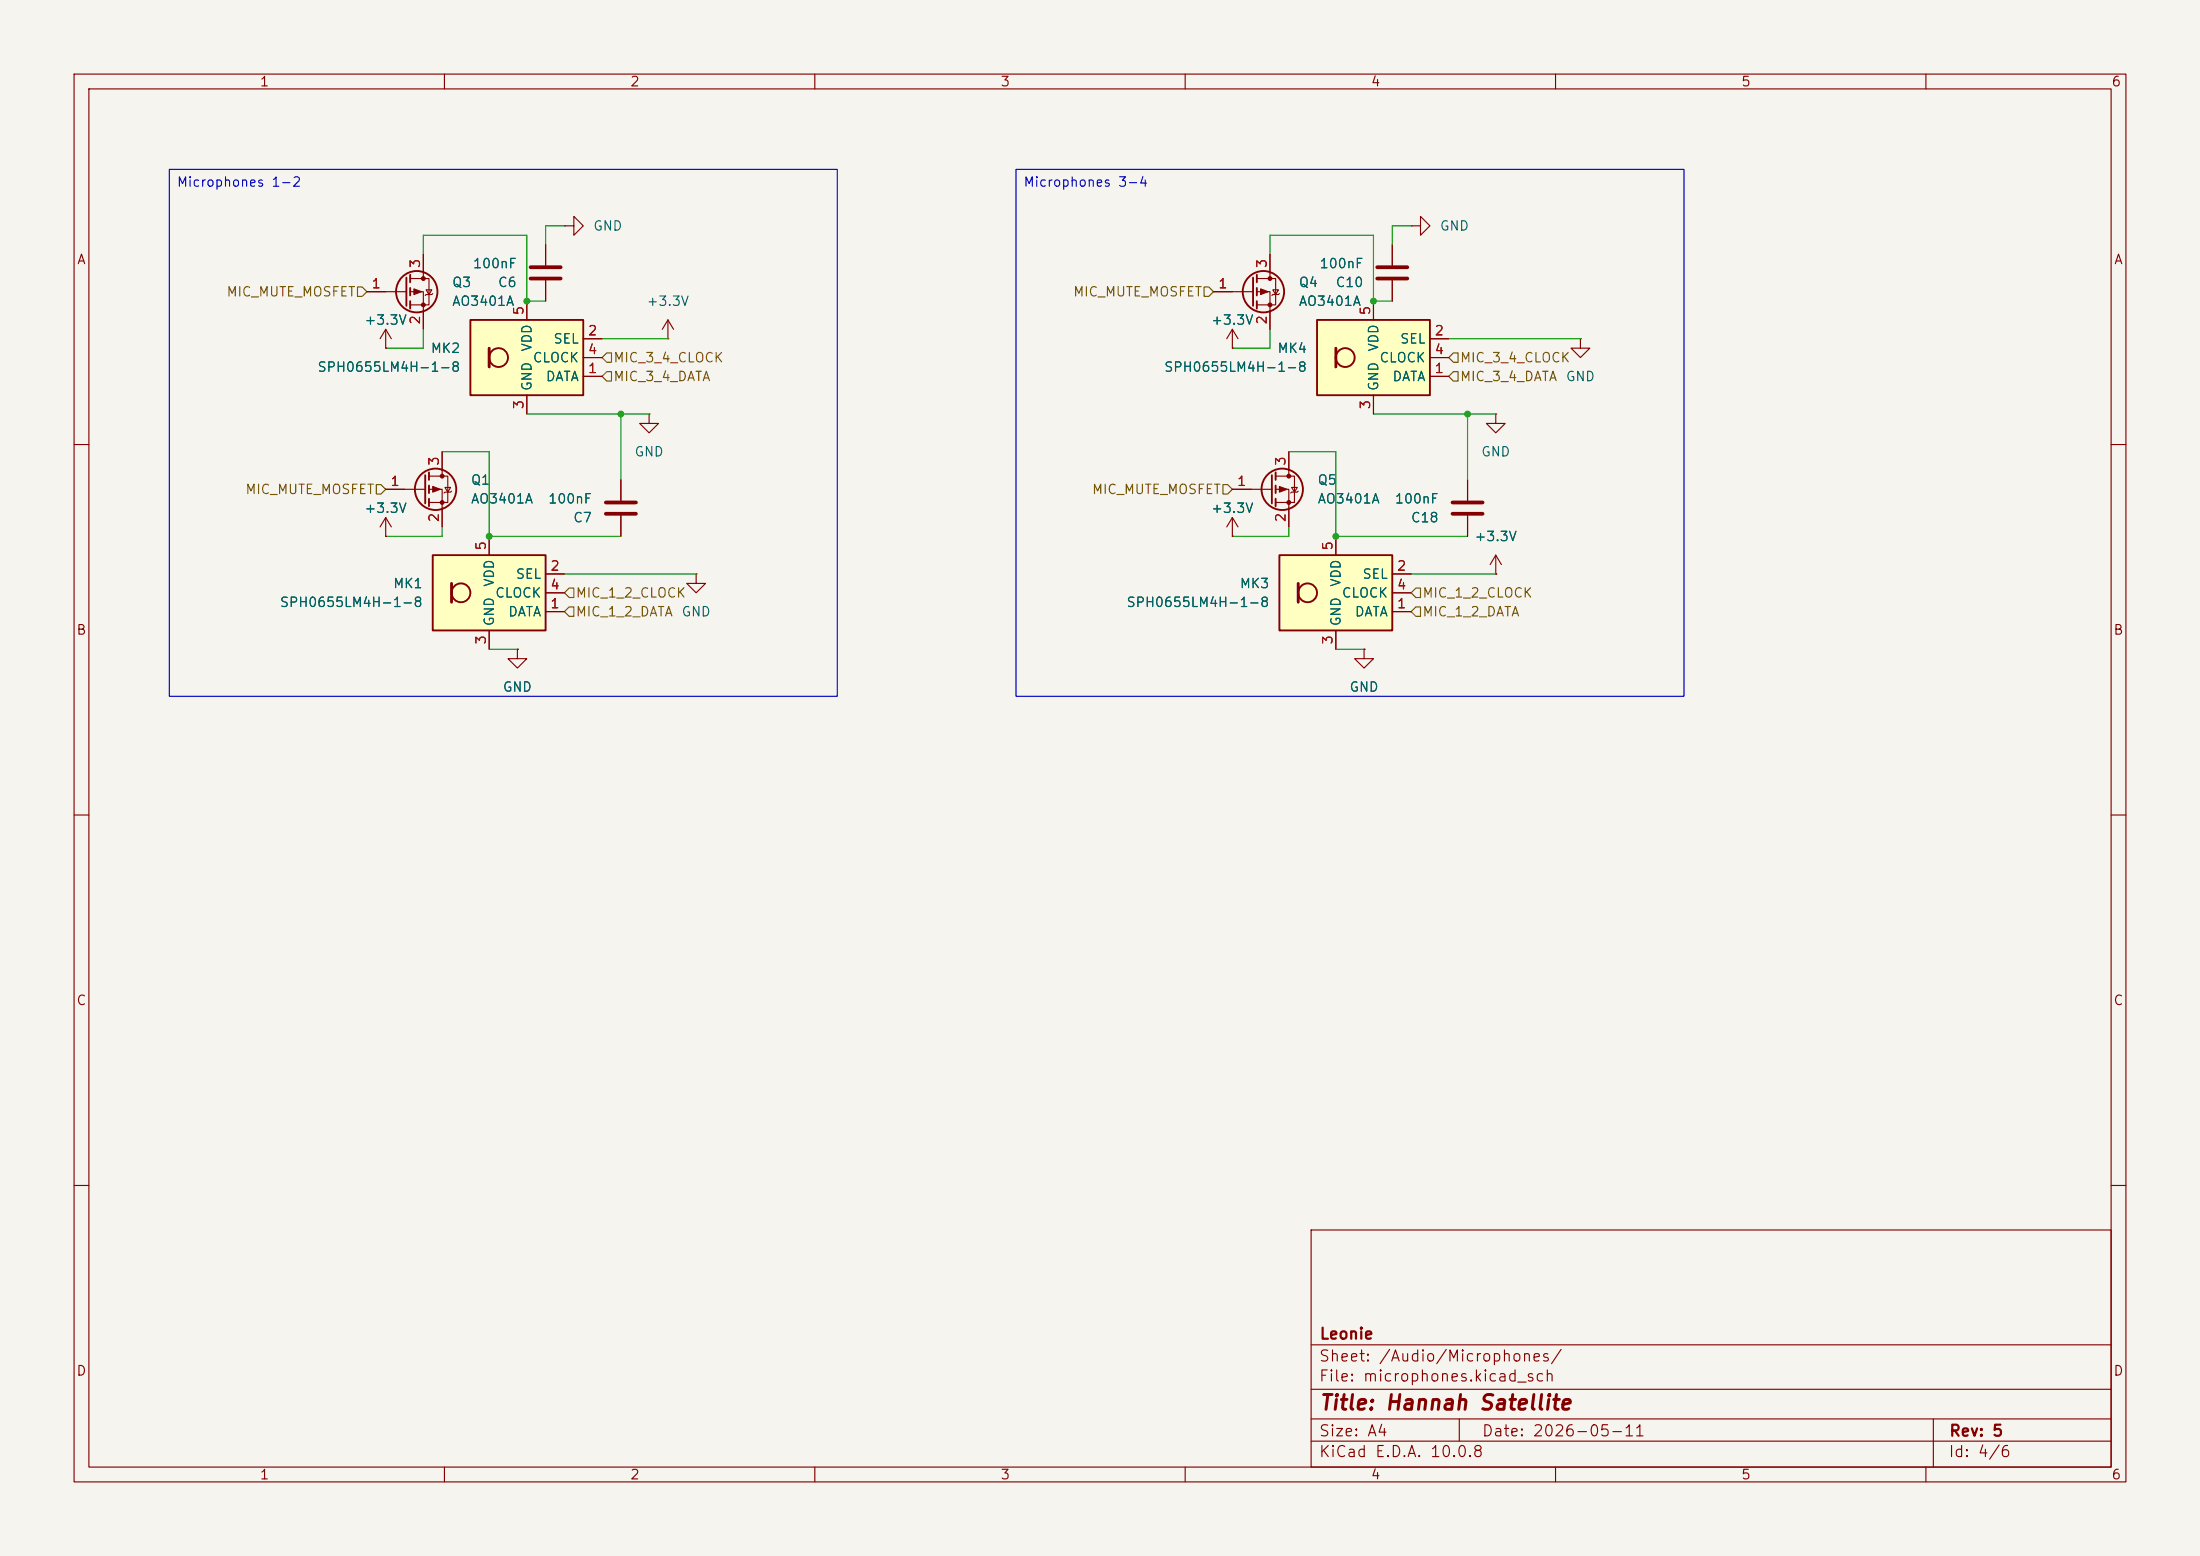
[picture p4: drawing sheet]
<svg xmlns="http://www.w3.org/2000/svg" width="297mm" height="210mm" viewBox="0 0 297 210" stroke-linecap="round" stroke-linejoin="round" font-family="sans-serif">
<path d="M0 0h297v210h-297z" fill="#f5f4ef" stroke="#f5f4ef" stroke-width=".14"/>
<g fill="none" stroke="#840000" stroke-width=".15">
<path d="M10 10h277v190h-277zM12 12h273v186h-273zM60 10v2M110 10v2M160 10v2M210 10v2M260 10v2M188 33v2.8M188 37.8v2.8M201.9 55.9v1.3h1.3l-1.3 1.2-1.2-1.2h1.2M201.9 55.9h.1M213.4 45.7v1.3h1.2l-1.2 1.3-1.3-1.3h1.3"/>
<path d="M213.4 45.7h.1M10 60h2M166.4 66h5.3M172.2 64.3h2.6v3.5h-2.6M172.2 66h1.8v5.1M174 61v3.3M174.4 65.8h.7l-.3 .6zM175.3 66.3l-.2 .1h-.7l-.2 .1M198.1 64.8v2.8M198.1 69.6v2.8M201.9 77.5h.1M201.9 74.9l-.7 1.3"/>
<path d="M201.9 74.9l.8 1.3M201.9 74.9v2.6M285 60h2M10 110h2M285 110h2M10 160h2M177 166h108v32h-108zM285 160h2M60 198v2M110 198v2M160 198v2M177 194.5h108"/>
<path d="M177 191.5h108M177 187.5h108M177 181.5h108M197 191.5v3M210 198v2M260 198v2M261 191.5v6.5"/>
</g>
<g fill="none" stroke="#840000" stroke-width=".25">
<path d="M171.7 64.1v3.8M172.2 63.8v1M172.2 65.5v1M172.2 67.3v1"/>
<circle cx="173.1" cy="66" r="2.79"/>
</g>
<g fill="#840000" stroke="#840000" stroke-width=".15">
<path d="M172.7 65.7l1 .3-1 .4z"/>
<circle cx="174" cy="64.3" r=".25"/>
<circle cx="174" cy="67.8" r=".25"/>
</g>
<path d="M185.9 37.6h4.1M185.9 36.1h4.1M196.1 69.3h4.1M196.1 67.8h4.1" fill="none" stroke="#840000" stroke-width=".51"/>
<path d="M177.8 43.2h15.2v10.1h-15.2z" fill="#ffffc2"/>
<g fill="none" stroke="#840000" stroke-width=".25">
<path d="M54.9 37.5v3.8M55.4 37.1v1M55.4 38.9v1M169.2 37.5v3.8M169.7 37.1v1M169.7 38.9v1M55.4 40.6v1.1M169.7 40.6v1.1M177.8 43.2h15.2v10.1h-15.2z"/>
<circle cx="56.3" cy="39.4" r="2.79"/>
<circle cx="170.6" cy="39.4" r="2.79"/>
<circle cx="181.6" cy="48.3" r="1.27"/>
</g>
<path d="M180.3 47v2.5" fill="none" stroke="#840000" stroke-width=".38"/>
<g fill="none" stroke="#840000" stroke-width=".15">
<path d="M49.5 39.4h5.4M55.4 37.6h2.5v3.5h-2.5M55.4 39.4h1.7v5.1M57.1 34.3v3.3M57.5 39.1h.8l-.4 .7zM58.4 39.6l-.1 .2h-.8l-.1 .1M163.8 39.4h5.4M169.7 37.6h2.5v3.5h-2.5M169.7 39.4h1.7v5.1M171.4 34.3v3.3M171.8 39.1h.8l-.4 .7zM172.7 39.6l-.1 .2h-.8l-.1 .1"/>
<path d="M190.5 30.5h1.3v-1.3l1.2 1.3-1.2 1.3v-1.3M190.5 30.5h.1M52.1 47h.1M52.1 44.5l-.8 1.2M52.1 44.5l.7 1.2M52.1 44.5v2.5M166.4 47h.1M166.4 44.5l-.8 1.2M166.4 44.5l.7 1.2M166.4 44.5v2.5M185.4 40.6v2.6M185.4 53.3v2.6"/>
<path d="M193 50.8h2.6M193 45.7h2.6M193 48.3h2.6M83.8 64.8v2.8M83.8 69.6v2.8M166.4 72.4h.1M166.4 69.9v2.5M166.4 69.9l-.8 1.2M166.4 69.9l.7 1.2"/>
</g>
<g fill="#840000" stroke="#840000" stroke-width=".15">
<path d="M170.2 39l1 .4-1 .4z"/>
<path d="M55.9 39l1 .4-1 .4z"/>
<circle cx="171.4" cy="37.6" r=".25"/>
<circle cx="171.4" cy="41.1" r=".25"/>
<circle cx="57.1" cy="37.6" r=".25"/>
<circle cx="57.1" cy="41.1" r=".25"/>
</g>
<path d="M81.8 69.3h4.1M81.8 67.8h4.1" fill="none" stroke="#840000" stroke-width=".51"/>
<path d="M58.4 74.9h15.3v10.2h-15.3z" fill="#ffffc2"/>
<g fill="none" stroke="#840000" stroke-width=".25">
<path d="M57.4 64.1v3.8M57.9 63.8v1M57.9 65.5v1M57.9 67.3v1M58.4 74.9h15.3v10.2h-15.3z"/>
<circle cx="58.8" cy="66" r="2.79"/>
<circle cx="62.2" cy="80" r="1.27"/>
</g>
<path d="M61 78.7v2.6" fill="none" stroke="#840000" stroke-width=".38"/>
<g fill="none" stroke="#840000" stroke-width=".15">
<path d="M87.6 55.9v1.3h1.3l-1.3 1.2-1.2-1.2h1.2M87.6 55.9h.1M52.1 72.4h.1M52.1 66h5.3M52.1 69.9l-.8 1.2M52.1 69.9l.7 1.2M52.1 69.9v2.5M57.9 64.3h2.6v3.5h-2.6M57.9 66h1.8v5.1M59.7 61v3.3M60.1 65.8h.7l-.3 .6zM61 66.3l-.2 .1h-.7l-.2 .1"/>
<path d="M66 72.4v2.5M73.7 77.5h2.5M94 77.5v1.2h1.2l-1.2 1.3-1.3-1.3h1.3M94 77.5h.1M66 85.1v2.5M73.7 82.6h2.5M73.7 80h2.5"/>
</g>
<g fill="#840000" stroke="#840000" stroke-width=".15">
<path d="M58.4 65.7l1 .3-1 .4z"/>
<circle cx="59.7" cy="64.3" r=".25"/>
<circle cx="59.7" cy="67.8" r=".25"/>
</g>
<path d="M172.7 74.9h15.3v10.2h-15.3z" fill="#ffffc2"/>
<g fill="none" stroke="#840000" stroke-width=".25">
<path d="M172.7 74.9h15.3v10.2h-15.3z"/>
<circle cx="176.5" cy="80" r="1.27"/>
</g>
<path d="M175.3 78.7v2.6" fill="none" stroke="#840000" stroke-width=".38"/>
<g fill="none" stroke="#840000" stroke-width=".15">
<path d="M76.2 30.5h1.3v-1.3l1.2 1.3-1.2 1.3v-1.3M76.2 30.5h.1M90.2 45.7h.1M90.2 43.2l-.8 1.3M90.2 43.2l.7 1.3M90.2 43.2v2.5M180.3 72.4v2.5M188 77.5h2.5M69.8 87.6v1.3h1.3l-1.3 1.3-1.2-1.3h1.2M69.8 87.6h.1M180.3 85.1v2.5M184.1 87.6v1.3h1.3l-1.3 1.3-1.2-1.3h1.2"/>
<path d="M184.1 87.6h.1M188 82.6h2.5M188 80h2.5"/>
</g>
<path d="M63.5 43.2h15.2v10.1h-15.2z" fill="#ffffc2"/>
<g fill="none" stroke="#840000" stroke-width=".25">
<path d="M63.5 43.2h15.2v10.1h-15.2z"/>
<circle cx="67.3" cy="48.3" r="1.27"/>
</g>
<path d="M66 47v2.5" fill="none" stroke="#840000" stroke-width=".38"/>
<g fill="none" stroke="#840000" stroke-width=".15">
<path d="M49.5 39.4h2.6M57.1 34.3v2.5M73.7 33v2.8M73.7 37.8v2.8M163.8 39.4h2.6M171.4 34.3v2.5M188 33v2.8M188 37.8v2.8M52.1 47h.1M57.1 41.9v2.6M71.1 40.6v2.6M71.1 53.3v2.6"/>
<path d="M78.7 50.8h2.6M78.7 45.7h2.6M78.7 48.3h2.6M166.4 47h.1M171.4 41.9v2.6M185.4 40.6v2.6M185.4 53.3v2.6M193 50.8h2.6M193 45.7h2.6M193 48.3h2.6M52.1 72.4h.1M52.1 66h2.5"/>
<path d="M59.7 61v2.5M59.7 68.6v2.5M66 72.4v2.5M73.7 77.5h2.5M83.8 64.8v2.8M83.8 69.6v2.8M166.4 72.4h.1M166.4 66h2.5M174 61v2.5M174 68.6v2.5M180.3 72.4v2.5M188 77.5h2.5"/>
<path d="M198.1 64.8v2.8M198.1 69.6v2.8M201.9 77.5h.1M66 85.1v2.5M69.8 87.6h.1M73.7 82.6h2.5M73.7 80h2.5M180.3 85.1v2.5M184.1 87.6h.1M188 82.6h2.5M188 80h2.5"/>
</g>
<path d="M71.6 37.6h4.1M71.6 36.1h4.1" fill="none" stroke="#840000" stroke-width=".51"/>
<path d="M48.3 38.7h.6l.6 .7-.6 .6h-.6zM162.6 38.7h.6l.6 .7-.6 .6h-.6zM81.3 50.8l.6-.6h.6v1.2h-.6zM81.9 47.6h.6v1.3h-.6l-.6-.6zM195.6 48.3l.6-.7h.6v1.3h-.6zM195.6 50.8l.6-.6h.6v1.2h-.6zM50.8 65.4h.6l.7 .6-.7 .7h-.6zM76.8 79.4h.7v1.2h-.7l-.6-.6zM165.1 65.4h.6l.7 .6-.7 .7h-.6zM191.1 79.4h.7v1.2h-.7l-.6-.6zM76.8 81.9h.7v1.3h-.7l-.6-.6zM191.1 81.9h.7v1.3h-.7l-.6-.6z" fill="none" stroke="#725600" stroke-width=".15"/>
<g fill="none" stroke="#009600" stroke-width=".15">
<path d="M57.1 34.3v-2.5h14v8.8h2.6M76.2 30.5h-2.5v2.5M171.4 34.3v-2.5h14v8.8h2.6M190.5 30.5h-2.5v2.5M57.1 44.5v2.5h-5M71.1 55.9h16.5M81.3 45.7h8.9M83.8 55.9v8.9M171.4 44.5v2.5h-5M185.4 55.9h16.5M195.6 45.7h17.8M198.1 55.9v8.9"/>
<path d="M59.7 71.1v1.3h-7.6M59.7 61h6.3v11.4h17.8M76.2 77.5h17.8M174 71.1v1.3h-7.6M174 61h6.3v11.4h17.8M190.5 77.5h11.4M66 87.6h3.8M180.3 87.6h3.8"/>
</g>
<path d="M22.9 22.9h90.1v71.1h-90.1zM137.2 22.9h90.1v71.1h-90.1z" fill="none" stroke="#0000c2" stroke-width=".15"/>
<g fill="#009600">
<circle cx="185.4" cy="40.6" r=".46"/>
<circle cx="180.3" cy="72.4" r=".46"/>
<circle cx="198.1" cy="55.9" r=".46"/>
<circle cx="66" cy="72.4" r=".46"/>
<circle cx="83.8" cy="55.9" r=".46"/>
<circle cx="71.1" cy="40.6" r=".46"/>
</g>
<text font-size="2" fill="#840000" x="178" y="190.8">Title: Hannah Satellite</text>
<g font-size="1.5" fill="#840000">
<text x="178" y="184.1">Sheet: /Audio/Microphones/</text>
<text x="178" y="181.1">Leonie</text>
<text x="178" y="186.8">File: microphones.kicad_sch</text>
<text x="178" y="197">KiCad E.D.A. 10.0.8</text>
<text x="178" y="194.2">Size: A4</text>
<text x="200" y="194.2">Date: 2026-05-11</text>
<text x="263" y="197">Id: 4/6</text>
<text x="263" y="194.2">Rev: 5</text>
</g>
<g font-size="1.3" fill="#840000">
<text x="35" y="12">1</text>
<text x="85" y="12">2</text>
<text x="135" y="12">3</text>
<text x="185" y="12">4</text>
<text x="235" y="12">5</text>
<text x="285" y="12">6</text>
<text x="10.3" y="36">A</text>
<text x="285.3" y="36">A</text>
<text x="10.2" y="86">B</text>
<text x="285.2" y="86">B</text>
<text x="10.2" y="136">C</text>
<text x="285.2" y="136">C</text>
<text x="10.2" y="186">D</text>
<text x="285.2" y="186">D</text>
<text x="35" y="200">1</text>
<text x="85" y="200">2</text>
<text x="135" y="200">3</text>
<text x="185" y="200">4</text>
<text x="235" y="200">5</text>
<text x="285" y="200">6</text>
</g>
<g font-size="1.3" fill="#0000c2">
<text x="23.8" y="25.5">Microphones 1-2</text>
<text x="138.1" y="25.5">Microphones 3-4</text>
</g>
<g font-size="1.3" fill="#006464">
<text x="80" y="31.4">GND</text>
<text x="194.3" y="31.4">GND</text>
<text x="60.9" y="39.1">Q3</text>
<text x="60.9" y="41.6">AO3401A</text>
<text x="63.7" y="36.5">100nF</text>
<text x="67.1" y="39.1">C6</text>
<text x="87.2" y="41.6">+3.3V</text>
<text x="175.2" y="39.1">Q4</text>
<text x="175.2" y="41.6">AO3401A</text>
<text x="178" y="36.5">100nF</text>
<text x="180.2" y="39.1">C10</text>
<text x="49.1" y="44.1">+3.3V</text>
<text x="58.1" y="48">MK2</text>
<text x="72.1" y="47.5" transform="rotate(-90 72.1 47.5)">VDD</text>
<text x="74.6" y="46.7">SEL</text>
<text x="163.4" y="44.1">+3.3V</text>
<text x="172.4" y="48">MK4</text>
<text x="186.4" y="47.5" transform="rotate(-90 186.4 47.5)">VDD</text>
<text x="188.9" y="46.7">SEL</text>
<text x="42.8" y="50.5">SPH0655LM4H-1-8</text>
<text x="71.8" y="49.2">CLOCK</text>
<text x="72.1" y="52.9" transform="rotate(-90 72.1 52.9)">GND</text>
<text x="73.6" y="51.8">DATA</text>
<text x="157.1" y="50.5">SPH0655LM4H-1-8</text>
<text x="186.1" y="49.2">CLOCK</text>
<text x="186.4" y="52.9" transform="rotate(-90 186.4 52.9)">GND</text>
<text x="187.9" y="51.8">DATA</text>
<text x="211.3" y="51.8">GND</text>
<text x="63.5" y="65.7">Q1</text>
<text x="85.6" y="61.9">GND</text>
<text x="177.8" y="65.7">Q5</text>
<text x="199.9" y="61.9">GND</text>
<text x="49.1" y="69.5">+3.3V</text>
<text x="63.5" y="68.3">AO3401A</text>
<text x="73.9" y="68.3">100nF</text>
<text x="77.3" y="70.8">C7</text>
<text x="163.4" y="69.5">+3.3V</text>
<text x="177.8" y="68.3">AO3401A</text>
<text x="188.2" y="68.3">100nF</text>
<text x="190.4" y="70.8">C18</text>
<text x="199" y="73.4">+3.3V</text>
<text x="37.7" y="82.2">SPH0655LM4H-1-8</text>
<text x="53" y="79.7">MK1</text>
<text x="66.8" y="81">CLOCK</text>
<text x="67" y="79.3" transform="rotate(-90 67 79.3)">VDD</text>
<text x="68.5" y="83.5">DATA</text>
<text x="69.5" y="78.4">SEL</text>
<text x="91.9" y="83.5">GND</text>
<text x="152" y="82.2">SPH0655LM4H-1-8</text>
<text x="167.3" y="79.7">MK3</text>
<text x="181.1" y="81">CLOCK</text>
<text x="181.3" y="79.3" transform="rotate(-90 181.3 79.3)">VDD</text>
<text x="182.8" y="83.5">DATA</text>
<text x="183.8" y="78.4">SEL</text>
<text x="67" y="84.6" transform="rotate(-90 67 84.6)">GND</text>
<text x="181.3" y="84.6" transform="rotate(-90 181.3 84.6)">GND</text>
<text x="67.8" y="93.7">GND</text>
<text x="182.1" y="93.7">GND</text>
</g>
<g font-size="1.3" fill="#725600">
<text x="30.5" y="40.3">MIC_MUTE_MOSFET</text>
<text x="144.8" y="40.3">MIC_MUTE_MOSFET</text>
<text x="82.7" y="51.8">MIC_3_4_DATA</text>
<text x="82.7" y="49.2">MIC_3_4_CLOCK</text>
<text x="197" y="49.2">MIC_3_4_CLOCK</text>
<text x="197" y="51.8">MIC_3_4_DATA</text>
<text x="33" y="67">MIC_MUTE_MOSFET</text>
<text x="147.3" y="67">MIC_MUTE_MOSFET</text>
<text x="77.6" y="81">MIC_1_2_CLOCK</text>
<text x="77.6" y="83.5">MIC_1_2_DATA</text>
<text x="191.9" y="81">MIC_1_2_CLOCK</text>
<text x="191.9" y="83.5">MIC_1_2_DATA</text>
</g>
<g font-size="1.3" fill="#a90000">
<text x="50.1" y="39.2">1</text>
<text x="57" y="36.3" transform="rotate(-90 57 36.3)">3</text>
<text x="164.4" y="39.2">1</text>
<text x="171.3" y="36.3" transform="rotate(-90 171.3 36.3)">3</text>
<text x="57" y="43.9" transform="rotate(-90 57 43.9)">2</text>
<text x="71" y="42.6" transform="rotate(-90 71 42.6)">5</text>
<text x="79.3" y="45.6">2</text>
<text x="171.3" y="43.9" transform="rotate(-90 171.3 43.9)">2</text>
<text x="185.3" y="42.6" transform="rotate(-90 185.3 42.6)">5</text>
<text x="193.6" y="45.6">2</text>
<text x="79.3" y="50.7">1</text>
<text x="79.3" y="48.1">4</text>
<text x="193.6" y="50.7">1</text>
<text x="193.6" y="48.1">4</text>
<text x="71" y="55.3" transform="rotate(-90 71 55.3)">3</text>
<text x="185.3" y="55.3" transform="rotate(-90 185.3 55.3)">3</text>
<text x="52.6" y="65.9">1</text>
<text x="59.6" y="63" transform="rotate(-90 59.6 63)">3</text>
<text x="166.9" y="65.9">1</text>
<text x="173.9" y="63" transform="rotate(-90 173.9 63)">3</text>
<text x="59.6" y="70.6" transform="rotate(-90 59.6 70.6)">2</text>
<text x="173.9" y="70.6" transform="rotate(-90 173.9 70.6)">2</text>
<text x="65.9" y="74.4" transform="rotate(-90 65.9 74.4)">5</text>
<text x="74.2" y="77.3">2</text>
<text x="180.2" y="74.4" transform="rotate(-90 180.2 74.4)">5</text>
<text x="188.5" y="77.3">2</text>
<text x="74.2" y="82.4">1</text>
<text x="74.2" y="79.9">4</text>
<text x="188.5" y="82.4">1</text>
<text x="188.5" y="79.9">4</text>
<text x="65.9" y="87.1" transform="rotate(-90 65.9 87.1)">3</text>
<text x="180.2" y="87.1" transform="rotate(-90 180.2 87.1)">3</text>
</g>
</svg>
